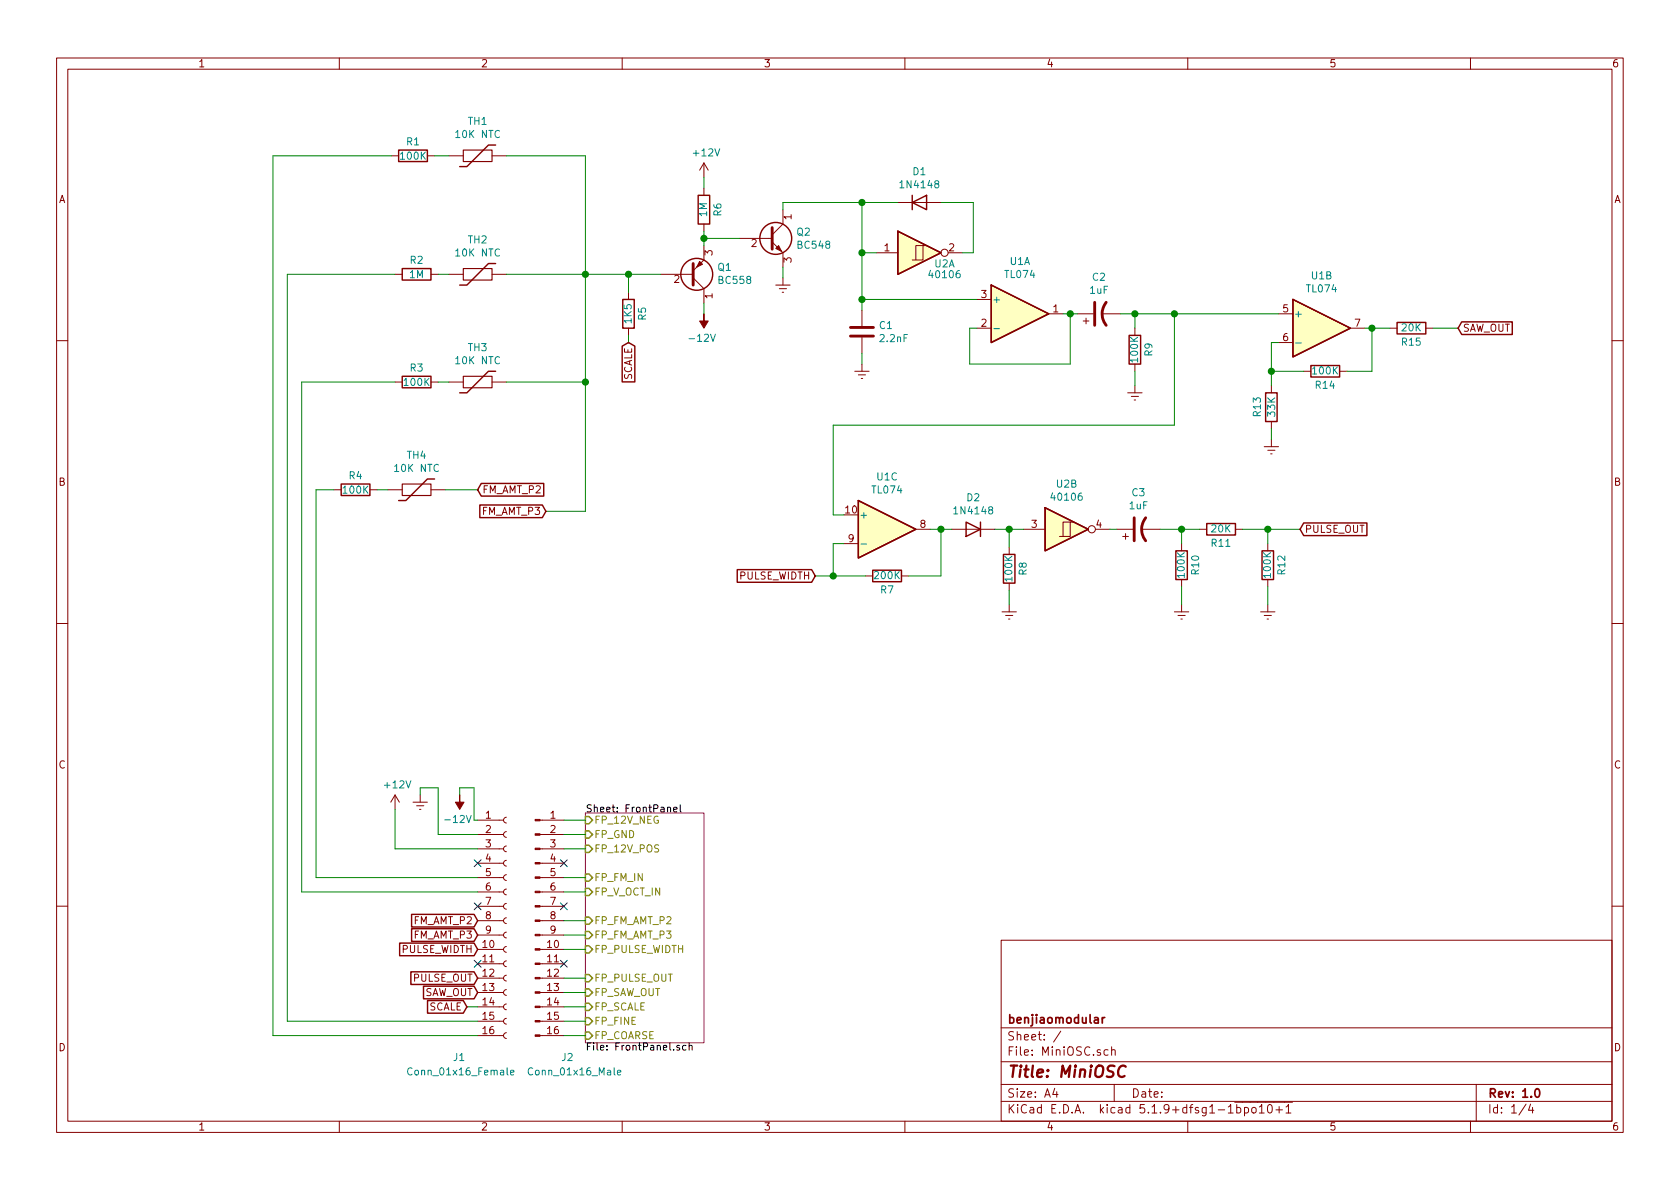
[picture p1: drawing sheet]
<svg xmlns="http://www.w3.org/2000/svg" width="297mm" height="210mm" viewBox="0 0 297 210" stroke-linecap="round" stroke-linejoin="round" font-family="sans-serif">
<g fill="none" stroke="#840000" stroke-width=".18">
<path d="M10 10.3h277v189.9h-277zM12 12.2h273v186.1h-273zM60 10.3v1.9M110 10.3v1.9M160 10.3v1.9M210 10.3v1.9M260 10.3v1.9M69.2 27.6h1.3M75.6 27.6h1.2M79.4 27.6h2.5M87 27.6h2.5M124.5 28.8v2.6"/>
<path d="M124.5 33.3v1.2M124.5 39.6v1.3M124.5 28.8l-.8 1.3M124.5 28.8l.7 1.3M138.4 37.1v2.5l-1.9 1.9M158.7 35.8h7.7M69.8 48.5h1.3M76.2 48.5h1.3M79.4 48.5h2.5M87 48.5h2.5M111.1 51.7v1.3M111.1 58v1.3"/>
<path d="M116.8 48.5h5.8M122.6 49.1l1.9 1.9v2.6M124.5 43.4v2.6l-1.9 1.9M130.8 42.2h5.7M136.5 42.8l1.9 1.9v2.5M137.2 50.4h2.5M137.8 51h1.3M138.3 51.7h.3M138.4 49.1v1.3M152.4 54.9v2.8M152.4 59.7v2.8M154.9 44.7h3.8"/>
<path d="M163.2 43.4h-1.3v2.6M163.8 43.4h-.6v2.6h-1.9M167.6 44.7h2.6M172.7 58h2.6M172.7 53h2.6M185.4 55.5h2.6M190.5 55.5h2.8M191.5 56.8h1M192 56.3v1M194.8 55.5h3.3M200.7 58v1.3M226.1 55.5h2.5"/>
<path d="M238.8 58h2.5M245.7 58h1.3M252.1 58h1.3M10 60.2h2M69.8 67.6h1.3M76.2 67.6h1.3M79.4 67.6h2.5M87 67.6h2.5M151.1 65.7h2.6M151.8 66.3h1.2M152.3 66.9h.2M152.4 64.4v1.3"/>
<path d="M199.4 69.5h2.5M200 70.1h1.3M200.5 70.7h.3M200.7 64.4v1.3M200.7 68.2v1.3M223.5 79h2.6M224.2 79.6h1.2M224.8 68.2v1.3M224.8 74.5v1.3M224.8 77.7v1.3M226.1 60.6h2.5M230.5 65.7h1.3"/>
<path d="M236.9 65.7h1.2M285 60.2h2M59.1 86.6h1.2M65.4 86.6h1.3M68.6 86.6h2.5M76.2 86.6h2.5M149.2 96.1h2.6M161.9 93.6h2.6M168.3 93.6h7.6M178.4 96.8v1.2M181 93.6h3.8M189.2 92.3h-1.2v2.6"/>
<path d="M189.9 92.3h-.7v2.6h-1.9M193.7 93.6h2.5M197.5 93.6h2.8M198.5 94.9h1M199 94.4v1M201.8 93.6h3.3M208.9 96.1v1.3M212.1 93.6h1.3M218.4 93.6h1.3M224.2 96.1v1.3M224.7 80.3h.2M10 110.3h2"/>
<path d="M153 101.8h1.3M159.4 101.8h1.3M177.2 108.2h2.5M177.8 108.8h1.3M178.3 109.5h.3M178.4 103.1v1.3M178.4 106.9v1.3M207.6 108.2h2.6M208.3 108.8h1.2M208.8 109.5h.2M208.9 102.5v1.3M208.9 106.9v1.3"/>
<path d="M222.9 108.2h2.5M223.5 108.8h1.3M224 109.5h.3M224.2 102.5v1.3M224.2 106.9v1.3M285 110.3h2M69.8 140.6l-.7 1.3M69.8 140.6v2.5M69.8 140.6l.8 1.3M73 141.9h2.6M73.7 142.5h1.2M74.2 143.1h.2"/>
<path d="M74.3 140.6v1.3M84.5 157.7h4.5M84.5 155.2h4.5M84.5 152.6h4.5M84.5 150.1h4.5M84.5 147.6h4.5M84.5 145h4.5M89.5 159.8l-.3 .1-.2 .3 .1 .4 .4 .2M89.5 157.2l-.3 .1-.2 .4 .1 .3 .4 .2M89.5 154.7l-.3 .1-.2 .3 .1 .4 .4 .2M89.5 152.1l-.3 .1-.2 .4 .1 .4 .4 .2M89.5 149.6l-.3 .1-.2 .3 .1 .4 .4 .2"/>
<path d="M89.5 147.1l-.3 .1-.2 .3 .1 .4 .4 .2M89.5 144.5l-.3 .1-.2 .4 .1 .3 .4 .2M95.5 157.7h4.2M95.5 155.2h4.2M95.5 152.6h4.2M95.5 150.1h4.2M95.5 147.6h4.2M95.5 145h4.2M10 160.2h2M84.5 178h4.5M84.5 175.5h4.5M84.5 173h4.5"/>
<path d="M84.5 170.4h4.5M84.5 167.9h4.5M84.5 165.3h4.5M84.5 162.8h4.5M84.5 160.3h4.5M89.5 177.5l-.3 .1-.2 .4 .1 .4 .4 .2M89.5 175l-.3 .1-.2 .3 .1 .4 .4 .2M89.5 172.5l-.3 .1-.2 .3 .1 .4 .4 .2M89.5 169.9l-.3 .1-.2 .4 .1 .3 .4 .2M89.5 167.4l-.3 .1-.2 .3 .1 .4 .4 .2M89.5 164.8l-.3 .1-.2 .4 .1 .4 .4 .2M89.5 162.3l-.3 .1-.2 .3 .1 .4 .4 .2"/>
<path d="M95.5 178h4.2M95.5 175.5h4.2M95.5 173h4.2M95.5 170.4h4.2M95.5 167.9h4.2M95.5 165.3h4.2M95.5 162.8h4.2M95.5 160.3h4.2M177 166.3h108v32h-108zM285 160.2h2M60 198.3v1.9M84.5 183.1h4.5"/>
<path d="M84.5 180.6h4.5M89.5 182.6l-.3 .1-.2 .4 .1 .3 .4 .2M89.5 180.1l-.3 .1-.2 .3 .1 .4 .4 .2M95.5 183.1h4.2M95.5 180.6h4.2M110 198.3v1.9M160 198.3v1.9M177 194.8h108M177 191.8h108M177 187.8h108M177 181.8h108M186.5 192.5l-.4 1h1"/>
<path d="M186.8 193v1M187.6 182.3l-1.3 2M195.9 185.7l-.4-.1-.3 .3 .1 .6h.6M196.5 185.7l.3-.1 .3 .1 .1 .9M196.5 185.1v1.5M197 191.8v3M210 198.3v1.9M218.3 194.9h10.2M218.7 195.9l.4-.1 .3 .3-.1 .6h-.6M218.7 195.3v1.5M220 195.9l.4-.1 .4 .3-.1 .6-.3 .1-.4-.1M220 195.8v1.5"/>
<path d="M221.4 196l.2-.2 .4 .2v.7l-.2 .1-.4-.1zM222.7 195.8l.4-.5v1.5M222.7 196.8h.8M224.2 195.5l.4-.2a.94 .94 0 0 1 0 1.5l-.4-.3-.1-.6zM225.6 196.3h1.1M226.2 195.7v1.1M227.4 195.8l.4-.5v1.5M227.4 196.8h.8M260 198.3v1.9M261 191.8v6.5M269.8 195.2l-1.2 2M270.6 195.2l-.3 1.1h.9"/>
<path d="M271 195.8v1"/>
<circle cx="167" cy="44.7" r=".63"/>
<circle cx="193" cy="93.6" r=".63"/>
</g>
<path d="M194.9 179.9v1M195.3 179.9l-.3 .1-.1 .2M271.5 192.7l.2-.2a.81 .81 0 0 1 .6 .6 .81 .81 0 0 1-.3 .8l-.1 .1a.79 .79 0 0 1-.4-1.3z" fill="none" stroke="#840000" stroke-width=".3"/>
<path d="M199 188.6a.87 .87 0 0 0-1 0 .87 .87 0 0 0-.3 1 .69 .69 0 0 0 .3 .8 .69 .69 0 0 0 .8-.1" fill="none" stroke="#840000" stroke-width=".41"/>
<path d="M103.5 143.8h21v40.6h-21z" fill="none" stroke="#840084" stroke-width=".18"/>
<path d="M118 142.9l.2-.2 .3 .1 .1 .8M119.1 143.1l.6-.1v-.2l-.4-.1-.2 .2 .1 .6h.5M120.3 142.3v1.1l.1 .2M120.1 184.9h-.3l-.1 .1v.2l.4 .1v.3h-.4M121.3 184.9h-.4l-.2 .2 .1 .5h.5M121.8 185l.2-.1h.3l.1 .8M121.8 184.4v1.3" fill="none" stroke="#000" stroke-width=".18"/>
<g fill="none" stroke="#848400" stroke-width=".25">
<path d="M103.5 149.5h.6l.7 .6-.7 .6h-.6zM103.5 144.4h.6l.7 .6-.7 .7h-.6zM103.5 146.9h.6l.7 .7-.7 .6h-.6zM103.5 157.1h.6l.7 .6-.7 .7h-.6zM103.5 154.6h.6l.7 .6-.7 .6h-.6zM103.5 180h.6l.7 .6-.7 .6h-.6zM103.5 167.3h.6l.7 .6-.7 .6h-.6zM103.5 177.4h.6l.7 .6-.7 .7h-.6zM103.5 162.2h.6l.7 .6-.7 .6h-.6zM103.5 164.7h.6l.7 .6-.7 .7h-.6zM103.5 172.3h.6l.7 .7-.7 .6h-.6zM103.5 174.9h.6l.7 .6-.7 .6h-.6z"/>
<path d="M103.5 182.5h.6l.7 .6-.7 .7h-.6z"/>
</g>
<g fill="#ffffc2" stroke="#ffffc2" stroke-width=".18">
<path d="M151.8 88.5l10.1 5.1-10.1 5.1z"/>
<path d="M228.6 53l10.2 5-10.2 5.1z"/>
<path d="M175.3 50.4l10.1 5.1-10.1 5.1z"/>
<path d="M158.7 40.9l7.7 3.8-7.7 3.8z"/>
<path d="M184.8 89.8l7.6 3.8-7.6 3.8z"/>
</g>
<g fill="none" stroke="#840000" stroke-width=".25">
<path d="M70.5 26.5h5.1v2.1h-5.1zM87.6 25.6h-1.2l-3.9 3.9h-1.2M123.4 34.5h2.1v5.1h-2.1zM161.3 35.8l2.5-1.3v2.6zM161.3 34.5v2.6M71.1 47.5h5.1v2h-5.1zM87.6 46.6h-1.2l-3.9 3.8h-1.2M110.1 53h2v5h-2zM158.7 40.9l7.7 3.8-7.7 3.8zM175.3 50.4l10.1 5.1-10.1 5.1zM199.6 59.3h2.1v5.1h-2.1zM228.6 53l10.2 5-10.2 5.1z"/>
<path d="M247 57h5.1v2h-5.1zM258.4 56.9h9v2.3h-9l-.6-1.2zM71.1 66.5h5.1v2.1h-5.1zM87.6 65.7h-1.2l-3.9 3.8h-1.2M110 61.2l1.1-.6 1.1 .6v6.3h-2.2zM223.8 69.5h2v5h-2zM231.8 64.6h5.1v2.1h-5.1zM60.3 85.6h5.1v2h-5.1zM76.8 84.7h-1.2l-3.8 3.8h-1.3M84.8 89.3h11.1l.6 1.1-.6 1.1h-11.1zM85.1 85.5h11v2.2h-11l-.6-1.1zM151.8 88.5l10.1 5.1-10.1 5.1z"/>
<path d="M170.8 92.3l2.6 1.3-2.6 1.3zM173.4 92.3v2.6M177.4 98h2.1v5.1h-2.1zM184.8 89.8l7.6 3.8-7.6 3.8zM207.9 97.4h2v5.1h-2zM213.4 92.6h5v2h-5zM223.1 97.4h2.1v5.1h-2.1zM230.5 92.5h11.2v2.2h-11.2l-.6-1.1zM130.4 100.7h13.1l.6 1.1-.6 1.2h-13.1zM154.3 100.8h5.1v2.1h-5.1zM70.7 166.8h13.1l.7 1.1-.7 1.1h-13.1zM72.6 171.9h11.2l.7 1.1-.7 1.1h-11.2z"/>
<path d="M72.8 164.2h11l.7 1.1-.7 1.2h-11zM72.8 161.7h11l.7 1.1-.7 1.1h-11zM74.9 174.4h8.9l.7 1.1-.7 1.1h-8.9zM75.6 176.9h6.3l.6 1.1-.6 1.2h-6.3z"/>
<circle cx="123.2" cy="48.5" r="2.82"/>
<circle cx="137.2" cy="42.2" r="2.82"/>
</g>
<path d="M175.7 58.1h1M229.1 60.6h1M152.2 96.2h1M72.8 188.9a.6 .6 0 0 0-.8 .5 .6 .6 0 0 0 .6 .7l.2-.1M90.3 189.7l.6-.1-.1-.3-.4-.1-.1 .2v.6h.5M109.2 189.7l.6-.1-.1-.3-.4-.1-.1 .2v.6h.5" fill="none" stroke="#008484" stroke-width=".18"/>
<g fill="#840000" stroke="#840000" stroke-width=".18">
<path d="M81.3 140.6v1.3h.7l-.7 1.2-.8-1.2h.8z"/>
<path d="M94.6 183h.9v.3h-.9z"/>
<path d="M94.6 180.5h.9v.2h-.9z"/>
<path d="M94.6 177.9h.9v.3h-.9z"/>
<path d="M94.6 175.4h.9v.2h-.9z"/>
<path d="M94.6 172.8h.9v.3h-.9z"/>
<path d="M94.6 170.3h.9v.3h-.9z"/>
<path d="M94.6 167.8h.9v.2h-.9z"/>
<path d="M94.6 165.2h.9v.3h-.9z"/>
<path d="M94.6 162.7h.9v.2h-.9z"/>
<path d="M94.6 160.1h.9v.3h-.9z"/>
<path d="M94.6 157.6h.9v.3h-.9z"/>
<path d="M94.6 155.1h.9v.2h-.9z"/>
<path d="M94.6 152.5h.9v.3h-.9z"/>
<path d="M94.6 150h.9v.2h-.9z"/>
<path d="M94.6 147.4h.9v.3h-.9z"/>
<path d="M94.6 144.9h.9v.3h-.9z"/>
<path d="M123.7 46.2l.5 .5-1 .5z"/>
<path d="M137.2 43.9l.5-.5 .5 1z"/>
<path d="M124.5 55.5v1.3h.7l-.7 1.2-.8-1.2h.8z"/>
</g>
<path d="M122.6 46.6v3.8M136.5 40.3v3.8M150.4 59.4h4M150.4 57.9h4M193.5 53.5v4M195.6 53.5a3.3 3.3 0 0 0 0 4M200.5 91.6v4M202.6 91.6a3.3 3.3 0 0 0 0 4" fill="none" stroke="#840000" stroke-width=".51"/>
<path d="M81.9 26.5h5.1v2.1h-5.1zM81.9 47.5h5.1v2h-5.1zM81.9 66.5h5.1v2.1h-5.1zM71.1 85.6h5.1v2h-5.1z" fill="none" stroke="#840000" stroke-width=".2"/>
<g fill="none" stroke="#008400" stroke-width=".18">
<path d="M69.2 27.6h-20.9v155.5h36.2M76.8 27.6h2.6M89.5 27.6h14v62.8h-7M124.5 31.4v1.9M152.4 35.8v19.1M158.7 35.8h-20.3v1.3M166.4 35.8h5.7v8.9h-1.9M69.8 48.5h-19v132.1h33.7M77.5 48.5h1.9M89.5 48.5h27.3M111.1 48.5v3.2M111.1 59.3v1.3"/>
<path d="M124.5 40.9v2.5M124.5 53.6v1.9M124.5 42.2h6.3M138.4 47.2v1.9M152.4 44.7h2.5M152.4 53h20.3M188 55.5h2.5M189.2 55.5v8.9h-17.8v-6.4h1.3M198.1 55.5h28M200.7 55.5v2.5M207.6 55.5v19.7h-60.3v15.9h1.9M241.3 58h4.4"/>
<path d="M242.6 58v7.7h-4.5M253.4 58h4.4M69.8 67.6h-16.5v90.1h31.2M77.5 67.6h1.9M89.5 67.6h14M152.4 62.5v1.9M200.7 65.7v2.5M224.8 65.7h5.7M224.8 75.8v1.9M226.1 60.6h-1.3v7.6M59.1 86.6h-3.2v68.6h28.6M66.7 86.6h1.9"/>
<path d="M78.7 86.6h5.8M149.2 96.1h-1.9v5.7M164.5 93.6h3.8M166.4 93.6v8.2h-5.7M175.9 93.6h5.1M178.4 93.6v3.2M196.2 93.6h1.3M205.1 93.6h7M208.9 93.6v2.5M219.7 93.6h10.2M224.2 93.6v2.5M144.1 101.8h8.9"/>
<path d="M178.4 104.4v2.5M208.9 103.8v3.1M224.2 103.8v3.1M69.8 143.1v7h14.7M74.3 140.6v-1.3h3.2v8.3h7M81.3 140.6v-1.3h2.5v5.7h.7M99.7 157.7h3.8M99.7 155.2h3.8M99.7 150.1h3.8M99.7 147.6h3.8M99.7 145h3.8M82.5 178h2"/>
<path d="M99.7 162.8h3.8M99.7 165.3h3.8M99.7 167.9h3.8M99.7 173h3.8M99.7 178h3.8M99.7 175.5h3.8M99.7 180.6h3.8M99.7 183.1h3.8"/>
</g>
<g fill="#008400" stroke="#008400" stroke-width=".25">
<circle cx="207.6" cy="55.5" r=".51"/>
<circle cx="147.3" cy="101.8" r=".51"/>
<circle cx="103.5" cy="67.6" r=".51"/>
<circle cx="103.5" cy="48.5" r=".51"/>
<circle cx="189.2" cy="55.5" r=".51"/>
<circle cx="224.8" cy="65.7" r=".51"/>
<circle cx="178.4" cy="93.6" r=".51"/>
<circle cx="152.4" cy="53" r=".51"/>
<circle cx="200.7" cy="55.5" r=".51"/>
<circle cx="124.5" cy="42.2" r=".51"/>
<circle cx="166.4" cy="93.6" r=".51"/>
<circle cx="242.6" cy="58" r=".51"/>
<circle cx="208.9" cy="93.6" r=".51"/>
<circle cx="111.1" cy="48.5" r=".51"/>
<circle cx="224.2" cy="93.6" r=".51"/>
<circle cx="152.4" cy="35.8" r=".51"/>
<circle cx="152.4" cy="44.7" r=".51"/>
</g>
<path d="M83.8 152l1.3 1.3M83.8 159.7l1.3 1.2M85.1 152l-1.3 1.3M85.1 159.7l-1.3 1.2M99.1 152l1.2 1.3M99.1 159.7l1.2 1.2M100.3 152l-1.2 1.3M100.3 159.7l-1.2 1.2M83.8 169.8l1.3 1.2M85.1 169.8l-1.3 1.2M99.1 169.8l1.2 1.2M100.3 169.8l-1.2 1.2" fill="none" stroke="#000084" stroke-width=".18"/>
<text font-size="2.8" fill="#840000" x="178" y="190.5">Title: MiniOSC</text>
<g font-size="2.1" fill="#840000">
<text x="178" y="184">Sheet: /</text>
<text x="178" y="181">benjiaomodular</text>
<text x="178" y="186.7">File: MiniOSC.sch</text>
<text x="178" y="196.9">KiCad E.D.A. kicad 5.1.9+dfsg1-1bpo10+1</text>
<text x="178" y="194.1">Size: A4</text>
<text x="200" y="194.1">Date:</text>
<text x="263" y="194.1">Rev: 1.0</text>
<text x="263" y="196.9">Id: 1/4</text>
</g>
<g font-size="1.8" fill="#840000">
<text x="35" y="11.9">1</text>
<text x="85" y="11.9">2</text>
<text x="135" y="11.9">3</text>
<text x="185" y="11.9">4</text>
<text x="235" y="11.9">5</text>
<text x="285" y="11.9">6</text>
<text x="10.4" y="35.9">A</text>
<text x="285.4" y="35.9">A</text>
<text x="140" y="38.8" transform="rotate(-90 140 38.8)">1</text>
<text x="126" y="45.2" transform="rotate(-90 126 45.2)">3</text>
<text x="132.9" y="43.7">2</text>
<text x="140" y="46.5" transform="rotate(-90 140 46.5)">3</text>
<text x="156.4" y="44.4">1</text>
<text x="167.8" y="44.4">2</text>
<text x="119.2" y="50">2</text>
<text x="126" y="52.8" transform="rotate(-90 126 52.8)">1</text>
<text x="173.5" y="52.7">3</text>
<text x="173.5" y="57.8">2</text>
<text x="186.2" y="55.2">1</text>
<text x="226.8" y="55.2">5</text>
<text x="239.5" y="57.8">7</text>
<text x="258.6" y="58.7">SAW_OUT</text>
<text x="226.8" y="60.3">6</text>
<text x="111.8" y="67.4" transform="rotate(-90 111.8 67.4)">SCALE</text>
<text x="10.4" y="85.9">B</text>
<text x="85.2" y="87.2">FM_AMT_P2</text>
<text x="285.4" y="85.9">B</text>
<text x="85.2" y="91.1">FM_AMT_P3</text>
<text x="149.5" y="90.8">10</text>
<text x="150" y="95.9">9</text>
<text x="162.7" y="93.3">8</text>
<text x="182.4" y="93.3">3</text>
<text x="193.8" y="93.3">4</text>
<text x="230.7" y="94.2">PULSE_OUT</text>
<text x="130.7" y="102.5">PULSE_WIDTH</text>
<text x="10.4" y="135.9">C</text>
<text x="285.4" y="135.9">C</text>
<text x="85.9" y="144.8">1</text>
<text x="85.9" y="147.3">2</text>
<text x="85.9" y="149.9">3</text>
<text x="97.3" y="144.8">1</text>
<text x="97.3" y="147.3">2</text>
<text x="97.3" y="149.9">3</text>
<text x="85.9" y="152.4">4</text>
<text x="85.9" y="154.9">5</text>
<text x="97.3" y="152.4">4</text>
<text x="97.3" y="154.9">5</text>
<text x="85.9" y="157.5">6</text>
<text x="85.9" y="160">7</text>
<text x="97.3" y="157.5">6</text>
<text x="97.3" y="160">7</text>
<text x="73.2" y="166">FM_AMT_P3</text>
<text x="73.2" y="163.4">FM_AMT_P2</text>
<text x="85.4" y="167.6">10</text>
<text x="85.9" y="162.6">8</text>
<text x="85.9" y="165.1">9</text>
<text x="96.8" y="167.6">10</text>
<text x="97.3" y="162.6">8</text>
<text x="97.3" y="165.1">9</text>
<text x="71" y="168.5">PULSE_WIDTH</text>
<text x="73.1" y="173.6">PULSE_OUT</text>
<text x="85.4" y="170.2">11</text>
<text x="85.4" y="172.7">12</text>
<text x="96.8" y="170.2">11</text>
<text x="96.8" y="172.7">12</text>
<text x="74.8" y="176.1">SAW_OUT</text>
<text x="75.8" y="178.7">SCALE</text>
<text x="85.4" y="175.3">13</text>
<text x="85.4" y="177.8">14</text>
<text x="96.8" y="175.3">13</text>
<text x="96.8" y="177.8">14</text>
<text x="10.4" y="185.9">D</text>
<text x="85.4" y="180.3">15</text>
<text x="85.4" y="182.9">16</text>
<text x="96.8" y="180.3">15</text>
<text x="96.8" y="182.9">16</text>
<text x="285.4" y="185.9">D</text>
<text x="35" y="199.9">1</text>
<text x="85" y="199.9">2</text>
<text x="135" y="199.9">3</text>
<text x="185" y="199.9">4</text>
<text x="235" y="199.9">5</text>
<text x="285" y="199.9">6</text>
</g>
<g font-size="1.8" fill="#008484">
<text x="82.8" y="22.1">TH1</text>
<text x="70.9" y="28.2">100K</text>
<text x="71.9" y="25.7">R1</text>
<text x="80.8" y="24.4">10K NTC</text>
<text x="122.8" y="27.7">+12V</text>
<text x="159.5" y="33.3">1N4148</text>
<text x="161.4" y="31">D1</text>
<text x="125" y="38.3" transform="rotate(-90 125 38.3)">1M</text>
<text x="127.6" y="38.2" transform="rotate(-90 127.6 38.2)">R6</text>
<text x="140.9" y="41.7">Q2</text>
<text x="72.5" y="46.7">R2</text>
<text x="80.8" y="45.4">10K NTC</text>
<text x="82.8" y="43">TH2</text>
<text x="126.9" y="47.9">Q1</text>
<text x="141.1" y="44">BC548</text>
<text x="165.3" y="47.3">U2A</text>
<text x="178.6" y="46.9">U1A</text>
<text x="72.4" y="49.2">1M</text>
<text x="127.2" y="50.2">BC558</text>
<text x="164.5" y="49.2">40106</text>
<text x="175.4" y="53.6">+</text>
<text x="177.8" y="49.2">TL074</text>
<text x="192.7" y="52">1uF</text>
<text x="193.2" y="49.7">C2</text>
<text x="231.1" y="51.7">TL074</text>
<text x="231.9" y="49.4">U1B</text>
<text x="111.7" y="57.1" transform="rotate(-90 111.7 57.1)">1K5</text>
<text x="114.2" y="56.6" transform="rotate(-90 114.2 56.6)">R5</text>
<text x="155.5" y="58.2">C1</text>
<text x="228.7" y="56.1">+</text>
<text x="247.9" y="58.6">20K</text>
<text x="72.5" y="65.7">R3</text>
<text x="80.8" y="64.4">10K NTC</text>
<text x="82.8" y="62.1">TH3</text>
<text x="122.2" y="60.4">-12V</text>
<text x="155.7" y="60.5">2.2nF</text>
<text x="201.2" y="64" transform="rotate(-90 201.2 64)">100K</text>
<text x="203.8" y="63" transform="rotate(-90 203.8 63)">R9</text>
<text x="247.9" y="61.1">R15</text>
<text x="71.6" y="68.2">100K</text>
<text x="232.2" y="66.2">100K</text>
<text x="232.7" y="68.8">R14</text>
<text x="222.9" y="73.6" transform="rotate(-90 222.9 73.6)">R13</text>
<text x="225.5" y="73.6" transform="rotate(-90 225.5 73.6)">33K</text>
<text x="70" y="83.5">10K NTC</text>
<text x="72" y="81.1">TH4</text>
<text x="60.8" y="87.3">100K</text>
<text x="61.7" y="84.8">R4</text>
<text x="154.3" y="87.3">TL074</text>
<text x="155.1" y="85">U1C</text>
<text x="171" y="88.6">D2</text>
<text x="186.1" y="88.5">40106</text>
<text x="186.8" y="86.2">U2B</text>
<text x="200.2" y="87.8">C3</text>
<text x="151.9" y="91.7">+</text>
<text x="169" y="91">1N4148</text>
<text x="199.7" y="90.1">1uF</text>
<text x="214.2" y="94.2">20K</text>
<text x="181.5" y="101.7" transform="rotate(-90 181.5 101.7)">R8</text>
<text x="212" y="101.6" transform="rotate(-90 212 101.6)">R10</text>
<text x="214.2" y="96.7">R11</text>
<text x="227.3" y="101.6" transform="rotate(-90 227.3 101.6)">R12</text>
<text x="154.7" y="102.4">200K</text>
<text x="155.7" y="104.9">R7</text>
<text x="179" y="102.7" transform="rotate(-90 179 102.7)">100K</text>
<text x="209.5" y="102.1" transform="rotate(-90 209.5 102.1)">100K</text>
<text x="224.7" y="102.1" transform="rotate(-90 224.7 102.1)">100K</text>
<text x="68.1" y="139.4">+12V</text>
<text x="79" y="145.5">-12V</text>
<text x="72.7" y="190.2">Conn_01x16_Female</text>
<text x="80.2" y="187.6">J1</text>
<text x="93.9" y="190.2">Conn_01x16_Male</text>
<text x="99.4" y="187.6">J2</text>
</g>
<g font-size="1.8">
<text x="103.5" y="143.7">Sheet: FrontPanel</text>
<text x="103.5" y="185.8">File: FrontPanel.sch</text>
</g>
<g font-size="1.8" fill="#848400">
<text x="105" y="145.7">FP_12V_NEG</text>
<text x="105" y="148.2">FP_GND</text>
<text x="105" y="150.7">FP_12V_POS</text>
<text x="105" y="155.8">FP_FM_IN</text>
<text x="105" y="158.4">FP_V_OCT_IN</text>
<text x="105" y="163.4">FP_FM_AMT_P2</text>
<text x="105" y="166">FP_FM_AMT_P3</text>
<text x="105" y="168.5">FP_PULSE_WIDTH</text>
<text x="105" y="173.6">FP_PULSE_OUT</text>
<text x="105" y="178.7">FP_SCALE</text>
<text x="105" y="176.1">FP_SAW_OUT</text>
<text x="105" y="183.8">FP_COARSE</text>
<text x="105" y="181.2">FP_FINE</text>
</g>
</svg>
